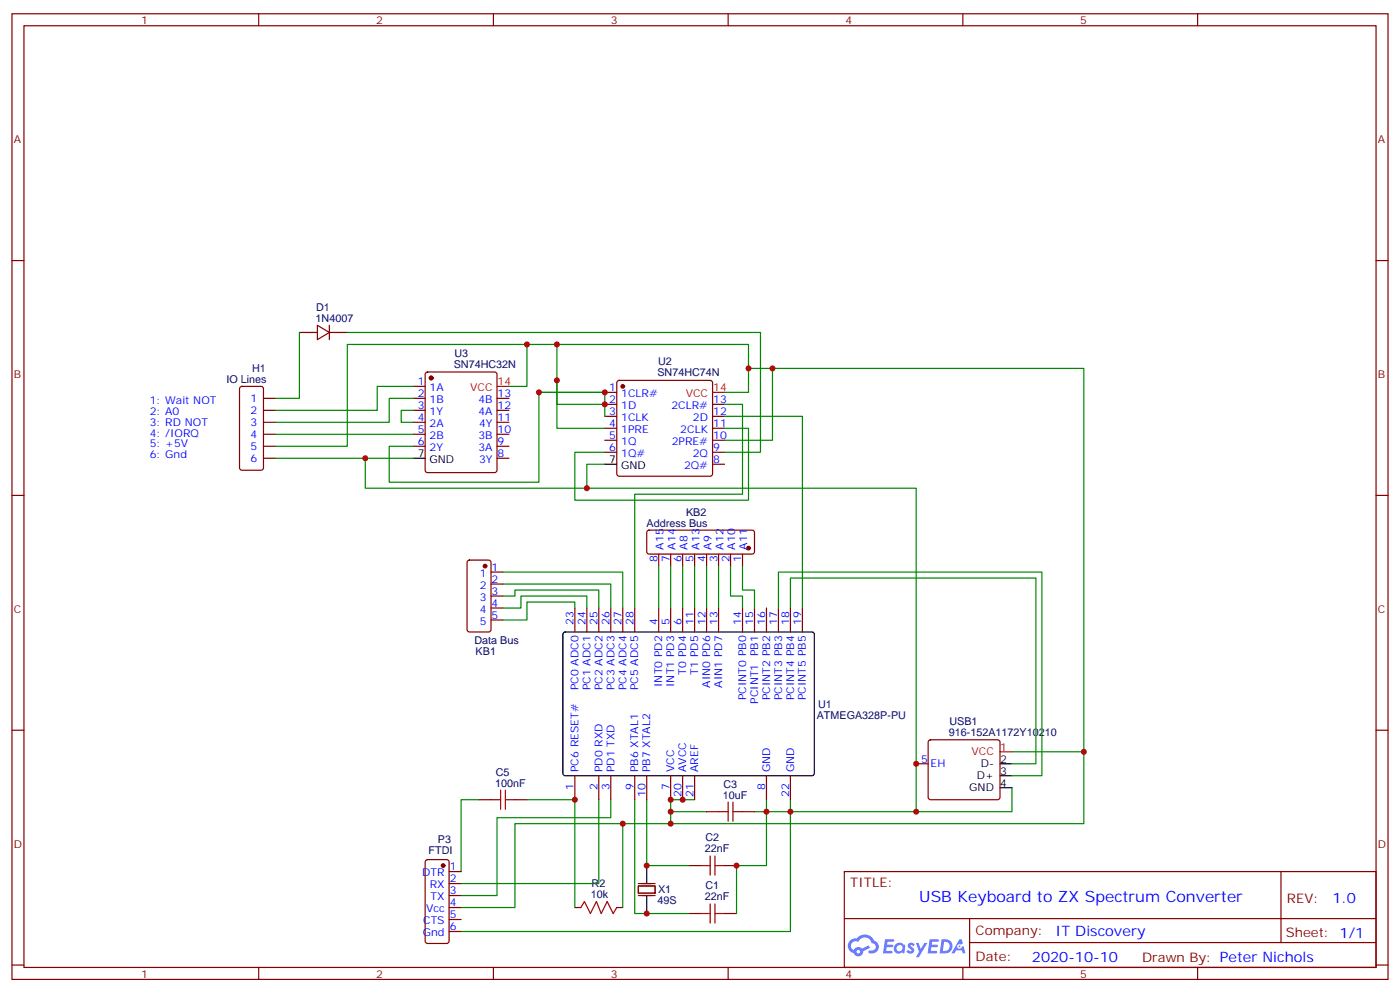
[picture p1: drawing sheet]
<svg xmlns="http://www.w3.org/2000/svg" width="412mm" height="292mm" viewBox="0 0 412 292" stroke-linecap="round" stroke-linejoin="round" font-family="sans-serif">
<g fill="none" stroke="#870000" stroke-width=".35">
<path d="M3.5 4.1h405.4v284.3h-405.4zM7.1 7.6h398.2v277.3h-398.2zM76.2 4.1v3.5M145.3 4.1v3.5M214.5 4.1v3.5M283.6 4.1v3.5M352.8 4.1v3.5M3.5 76.7h3.6M405.3 76.7h3.6M3.5 145.9h3.6M405.3 145.9h3.6M3.5 215h3.6"/>
<path d="M405.3 215h3.6M248.7 256.6h156.6v28.3h-156.6zM377.3 256.7v20.8M248.7 270.5h156.5M285.6 277.5h119.6M285.6 270.5v14.1M3.5 284.2h3.6M76.2 284.9v3.5M145.3 284.9v3.5M214.5 284.9v3.5M283.6 284.9v3.5M352.8 284.9v3.5"/>
<path d="M405.3 284.2h3.6"/>
</g>
<g fill="#5487ff">
<path d="M267.7 277.8a1.22 1.22 0 0 1 1.7 .3l-.4 .6a.47 .47 0 0 0-.3-.4 .47 .47 0 0 0-.5 .1l.1 .3a1.14 1.14 0 0 1 .8 1.7 1.14 1.14 0 0 1-1.9 0l-.2-.2 .5-.5 .7 .4a.29 .29 0 0 0 .3-.2 .29 .29 0 0 0-.2-.4 1.04 1.04 0 0 1-.6-1.7z"/>
<path d="M260.7 276.6h2.4l.3 .2-.2 .5h-1.8l-.1 .9h1.5l.3 .3-.3 .4h-1.6l-.2 1.1 1.7 .1 .2 .3-.2 .3h-2.6z"/>
<path d="M273.8 276.6h2.4l.3 .2-.1 .5h-1.8l-.2 .9h1.6l.3 .3-.4 .4h-1.6l-.1 1.1 1.7 .1 .2 .3-.2 .3h-2.6z"/>
<path d="M282.6 276.6h.7l.3 1.2-.6 .3a.69 .69 0 0 0-1 .3 .69 .69 0 0 0 .4 1 .69 .69 0 0 0 .9-.6l.5-.3 .6 2.2h-.8l-.2-.9h-1.8l-.5 .9h-.8z"/>
<path d="M269.8 277.7h.8l.6 1.8 1.1-1.8h.9l-2.6 4.1h-.8l.9-1.5z"/>
<path d="M277.4 276.6l-.6 4.1h1.3a2.11 2.11 0 0 0 2.5-2.1 2.11 2.11 0 0 0-2.5-2zM278.1 277.3a1.39 1.39 0 0 1 1.7 1.4 1.39 1.39 0 0 1-1.8 1.3h-.3z"/>
<path d="M263.7 278.2a1.54 1.54 0 0 0-.1 2.1 1.54 1.54 0 0 0 2.2 .2l.6 .2 .3-2.3-.2-.2-.4-.1a1.49 1.49 0 0 0-2.4 .1zM264 279.2a.94 .94 0 0 1 1.8 0 .94 .94 0 0 1-1.8 0z"/>
<path d="M250.4 276.9a2.18 2.18 0 0 0 1.1 3.8 1.44 1.44 0 0 0 1.6 .9 1.44 1.44 0 0 0 1.2-1.5l2-1-.5-.7-1.9 .9a1.47 1.47 0 0 0-2.4 .5 1.39 1.39 0 0 1-.7-2 1.39 1.39 0 0 1 2-.4 2.12 2.12 0 0 1 2.2-1.3 2.12 2.12 0 0 1 1.9 1.6 1.14 1.14 0 0 1 1.1 1.5 1.14 1.14 0 0 1-1.7 .7 .43 .43 0 0 0-.5 .3 .43 .43 0 0 0 .4 .5 1.98 1.98 0 0 0 2.5-1.2 1.98 1.98 0 0 0-1.2-2.5 3.1 3.1 0 0 0-5.3-.7l-.9 .1zM252.3 280.2a.55 .55 0 0 1 1.1 0 .55 .55 0 0 1-1.1 0z"/>
<circle cx="282.6" cy="278.7" r=".26"/>
</g>
<g fill="none" stroke="#008700" stroke-width=".35">
<path d="M88.2 97.9v19.4h-7.1M102.3 97.9h121.7v35.3h-10.6M121.7 113.8h-10.6v7h-30M121.7 117.3h-7v7.1h-33.6M149.9 113.8h5.3v-12.4h-52.9v30h-21.2M155.2 101.4h65.3v14.1h-7.1M158.7 115.5h19.5v7.1M164 101.4v17.7h14.2M164 112v14.1h14.2M178.2 115.5h-19.5v26.5h-44v-10.6h7M213.4 119.1h5.3v26.4h-31.7v33.5M220.5 108.5h98.8v112.9"/>
<path d="M227.5 108.5v21.1h-14.1M81.1 134.9h40.6M81.1 127.9h40.6M107.6 134.9v8.9h65.3M121.7 120.8h-3.5v3.6h3.5M178.2 136.7h-5.3v7.1h97v95.2M213.4 126.1h7.1v21.2h-51.2v-14.1h8.9M213.4 122.6h23v56.4M148.2 168.5h35.2v10.5M148.2 172h31.7v7M148.2 175.5h3.5v-1.8h24.7v5.3M148.2 179h5.3v-3.5h19.4v3.5"/>
<path d="M169.3 179v-1.7h-14.1v5.3h-7M194 166.7v12.3M197.6 166.7v12.3M201.1 166.7v12.3M204.6 166.7v12.3M208.1 166.7v12.3M211.7 166.7v12.3M215.2 166.7v8.8h3.5v3.5M218.7 166.7v7h3.5v5.3M229.3 179v-10.5h77.6v59.9h-8.8M232.8 179v-8.8h72.4v54.7h-7.1M141.1 235.5h-5.3v21.1"/>
<path d="M155.2 235.5h14.1v31.7M176.4 235.5v24.7h-40.6M179.9 235.5v5.3h-33.5v22.9h-10.6M187 235.5v33.5h15.8M190.5 235.5v19.4h12.3M197.6 239h10.5M222.2 239h3.6v15.9h-8.8v14.1M225.8 235.5v3.5h7v-3.5M298.1 232v7h-65.3v35.3h-97M298.1 221.4h21.2v21.1h-121.7v-7h7M183.4 242.5h-31.7v24.7h-15.9M197.6 242.5h-14.2v24.7"/>
</g>
<g fill="none" stroke="#870000" stroke-width=".35">
<path d="M88.2 97.9h5.3M93.5 95.8l3.5 2.1-3.5 2.1zM97 95.8v4.2M97 97.9h5.3M70.8 114l.5-.2h5.6l.7 .4v23.6l-.5 .6-5.8 .1-.7-.5v-23.5zM77.6 117.3h3.5M121.7 113.8h3.5M121.7 117.3h3.5M125.5 109.7l.4-.2h19.8l.5 .2 .2 .5v28.3l-.2 .5-.5 .2h-19.8l-.5-.3-.2-.4v-28.3zM146.4 117.3h3.5M178.2 115.5h3.5M178.2 119.1h3.5"/>
<path d="M181.9 112.2l.5-.2h26.8l.5 .2 .2 .5v26.8l-.2 .5-.5 .2h-26.8l-.5-.2-.2-.5v-26.8zM209.9 119.1h3.5M77.6 120.8h3.5M77.6 124.4h3.5M77.6 127.9h3.5M77.6 131.4h3.5M77.6 134.9h3.5M121.7 120.8h3.5M121.7 124.4h3.5M121.7 127.9h3.5M121.7 131.4h3.5M146.4 120.8h3.5"/>
<path d="M146.4 124.4h3.5M146.4 127.9h3.5M146.4 131.4h3.5M146.4 134.9h3.5M178.2 122.6h3.5M178.2 126.1h3.5M178.2 129.6h3.5M178.2 133.2h3.5M209.9 122.6h3.5M209.9 126.1h3.5M209.9 129.6h3.5M209.9 133.2h3.5"/>
<path d="M209.9 136.7h3.5M190.7 156.3l.5-.2h30.3l.5 .2 .2 .5v5.7l-.2 .5-.5 .2h-30.3l-.5-.3-.2-.4v-5.7zM137.8 165.1l.5-.2h5.6l.7 .5v20l-.4 .6-5.9 .1-.7-.5v-20zM144.6 179h3.6M144.6 175.5h3.6M144.6 172h3.6M144.6 168.5h3.6M169.3 179v7.1M172.9 179v7.1M176.4 179v7.1M179.9 179v7.1M183.4 179v7.1"/>
<path d="M187 179v7.1M194 163.2v3.5M194 179v7.1M197.6 163.2v3.5M197.6 179v7.1M201.1 163.2v3.5M201.1 179v7.1M204.6 163.2v3.5M204.6 179v7.1M208.1 163.2v3.5M208.1 179v7.1M211.7 163.2v3.5"/>
<path d="M211.7 179v7.1M215.2 163.2v3.5M218.7 163.2v3.5M218.7 179v7.1M222.2 179v7.1M225.8 179v7.1M229.3 179v7.1M232.8 179v7.1M236.4 179v7.1M144.6 182.6h3.6M273.6 218l.5-.2h19.8l.5 .2 .2 .5v16.3l-.3 .5-.4 .2h-19.8l-.5-.3-.2-.4v-16.3zM141.1 235.5h3.5"/>
<path d="M151.7 235.5h3.5M169.3 228.4v7.1M176.4 228.4v7.1M179.9 228.4v7.1M187 228.4v7.1M190.5 228.4v7.1M197.6 228.4v7.1M201.1 228.4v7.1M204.6 228.4v7.1M208.1 239h3.6M218.7 239h3.5M225.8 228.4v7.1"/>
<path d="M232.8 228.4v7.1M269.9 224.9h3.5M125.5 253.3l.4-.2h5.7l.6 .4 .1 23.6-.5 .7h-5.9l-.6-.4-.1-23.6zM132.3 256.6h3.5M202.8 254.9h3.6M213.4 254.9h3.6M132.3 267.2h3.5M132.3 260.2h3.5M132.3 263.7h3.5M132.3 270.8h3.5M132.3 274.3h3.5M169.3 267.2h1.8"/>
<path d="M181.7 267.2h1.7M202.8 269h3.6M213.4 269h3.6"/>
</g>
<path d="M121.7 134.9h3.5M178.2 136.7h3.5M166 186.3l.5-.2h73l.4 .7-.1 41.2-.6 .4h-73l-.4-.7v-40.9zM294.6 232h3.5M294.6 228.4h3.5M294.6 224.9h3.5M190.5 254.9v5.3M190.5 263.7v5.3" fill="none" stroke="#000" stroke-width=".35"/>
<path d="M146.4 113.8h3.5M209.9 115.5h3.5M294.6 221.4h3.5" fill="none" stroke="#f00" stroke-width=".35"/>
<g fill="none" stroke="#a10000" stroke-width=".35">
<path d="M144.6 235.5h2.9M147.5 232.7v5.6M148.9 235.5h2.8M148.9 232.7v5.6M211.7 239h2.8M214.5 236.2v5.6M215.9 239h2.8M215.9 236.2v5.6M206.4 254.9h2.8M209.2 252.1v5.6M210.6 252.1v5.6M210.6 254.9h2.8"/>
<path d="M171.1 267.2l1.1-1.7 1.7 3.5 1.8-3.5 1.4 3.5 1.8-3.5 1.7 3.5 1.1-1.8M206.4 269h2.8M209.2 266.2v5.6M210.6 269h2.8M210.6 266.2v5.6"/>
</g>
<g fill="#870000" stroke="#870000" stroke-width=".35">
<circle cx="130.5" cy="254.9" r=".53"/>
<circle cx="142.9" cy="166.7" r=".53"/>
<circle cx="220.5" cy="161.4" r=".53"/>
<circle cx="183.4" cy="113.8" r=".53"/>
<circle cx="127" cy="111.3" r=".53"/>
</g>
<path d="M188 260.9h5v2.1h-5zM188 260.2h5M188 263.7h5" fill="none" stroke="#871200" stroke-width=".35"/>
<g fill="#c00">
<circle cx="269.9" cy="239" r=".88"/>
<circle cx="197.6" cy="235.5" r=".88"/>
<circle cx="197.6" cy="242.5" r=".88"/>
<circle cx="197.6" cy="239" r=".88"/>
<circle cx="217" cy="254.9" r=".88"/>
<circle cx="201.1" cy="235.5" r=".88"/>
<circle cx="169.3" cy="235.5" r=".88"/>
<circle cx="183.4" cy="242.5" r=".88"/>
<circle cx="225.8" cy="239" r=".88"/>
<circle cx="190.5" cy="269" r=".88"/>
<circle cx="190.5" cy="254.9" r=".88"/>
<circle cx="232.8" cy="239" r=".88"/>
<circle cx="319.3" cy="221.4" r=".88"/>
<circle cx="164" cy="112" r=".88"/>
<circle cx="158.8" cy="115.5" r=".88"/>
<circle cx="227.5" cy="108.5" r=".88"/>
<circle cx="178.2" cy="115.5" r=".88"/>
<circle cx="178.2" cy="119.1" r=".88"/>
<circle cx="172.9" cy="143.8" r=".88"/>
<circle cx="107.6" cy="134.9" r=".88"/>
<circle cx="220.5" cy="108.5" r=".88"/>
<circle cx="164" cy="101.4" r=".88"/>
<circle cx="155.2" cy="101.4" r=".88"/>
<circle cx="269.9" cy="224.9" r=".88"/>
</g>
<text font-size="4.6" fill="#00f" x="270.8" y="265.7">USB Keyboard to ZX Spectrum Converter</text>
<g font-size="4.2" fill="#00f">
<text x="392.5" y="265.9">1.0</text>
<text x="310.9" y="275.5">IT Discovery</text>
<text x="304" y="283.3">2020-10-10</text>
</g>
<g font-size="3.9" fill="#800">
<text x="250.5" y="261.2">TITLE:</text>
<text x="379.1" y="265.9">REV:</text>
<text x="287.4" y="275.4">Company:</text>
<text x="378.7" y="276">Sheet: 1/1</text>
<text x="287.4" y="283.1">Date:</text>
<text x="336.4" y="283.2">Drawn By: Peter Nichols</text>
</g>
<g font-size="3.2" fill="#800">
<text x="41.6" y="7.1">1</text>
<text x="110.8" y="7.1">2</text>
<text x="179.9" y="7.1">3</text>
<text x="249.1" y="7.1">4</text>
<text x="318.2" y="7.1">5</text>
<text x="4.1" y="42.2">A</text>
<text x="405.9" y="42.2">A</text>
<text x="4.1" y="111.3">B</text>
<text x="405.9" y="111.3">B</text>
<text x="4.1" y="180.4">C</text>
<text x="405.9" y="180.4">C</text>
<text x="4.1" y="249.6">D</text>
<text x="405.9" y="249.6">D</text>
<text x="41.6" y="287.9">1</text>
<text x="110.8" y="287.9">2</text>
<text x="179.9" y="287.9">3</text>
<text x="249.1" y="287.9">4</text>
<text x="318.2" y="287.9">5</text>
</g>
<g font-size="3.2" fill="#000080">
<text x="93" y="94.7">1N4007</text>
<text x="93.1" y="91.5">D1</text>
<text x="133.9" y="105.2">U3</text>
<text x="193.9" y="107.5">U2</text>
<text x="66.7" y="112.7">IO Lines</text>
<text x="74.2" y="109.4">H1</text>
<text x="133.7" y="108.5">SN74HC32N</text>
<text x="193.6" y="110.8">SN74HC74N</text>
<text x="190.5" y="155">Address Bus</text>
<text x="202.1" y="151.9">KB2</text>
<text x="139.8" y="189.6">Data Bus</text>
<text x="140.1" y="192.8">KB1</text>
<text x="241" y="208.4">U1</text>
<text x="240.6" y="211.7">ATMEGA328P-PU</text>
<text x="279.7" y="213.4">USB1</text>
<text x="279.5" y="216.6">916-152A1172Y10210</text>
<text x="145.9" y="231.6">100nF</text>
<text x="146.1" y="228.4">C5</text>
<text x="213.1" y="232">C3</text>
<text x="212.9" y="235.1">10uF</text>
<text x="126.2" y="251.5">FTDI</text>
<text x="129" y="248.2">P3</text>
<text x="207.6" y="251">22nF</text>
<text x="207.8" y="247.7">C2</text>
<text x="174.3" y="261.1">R2</text>
<text x="193.9" y="263.1">X1</text>
<text x="207.8" y="261.8">C1</text>
<text x="174.1" y="264.4">10k</text>
<text x="193.7" y="266.3">49S</text>
<text x="207.6" y="265.1">22nF</text>
</g>
<g font-size="3.2" fill="#00f">
<text x="123" y="113.4">1</text>
<text x="44.1" y="119.1">1: Wait NOT</text>
<text x="73.8" y="118.4">1</text>
<text x="123" y="116.9">2</text>
<text x="126.5" y="115.2">1A</text>
<text x="126.5" y="118.7">1B</text>
<text x="140.9" y="118.7">4B</text>
<text x="146.6" y="116.9">13</text>
<text x="179.5" y="115.2">1</text>
<text x="179.5" y="118.7">2</text>
<text x="183" y="116.9">1CLR#</text>
<text x="210.1" y="118.7">13</text>
<text x="44.1" y="122.2">2: A0</text>
<text x="44.1" y="125.4">3: RD NOT</text>
<text x="73.8" y="121.9">2</text>
<text x="73.8" y="125.4">3</text>
<text x="123" y="120.5">3</text>
<text x="123" y="124">4</text>
<text x="126.5" y="122.2">1Y</text>
<text x="126.5" y="125.8">2A</text>
<text x="140.9" y="122.2">4A</text>
<text x="141.1" y="125.8">4Y</text>
<text x="146.6" y="124">11</text>
<text x="146.6" y="120.5">12</text>
<text x="179.5" y="122.2">3</text>
<text x="179.5" y="125.8">4</text>
<text x="183" y="120.5">1D</text>
<text x="183" y="124">1CLK</text>
<text x="197.8" y="120.5">2CLR#</text>
<text x="204.1" y="124">2D</text>
<text x="210.1" y="125.8">11</text>
<text x="210.1" y="122.2">12</text>
<text x="44.1" y="128.6">4: /IORQ</text>
<text x="44.1" y="131.8">5: +5V</text>
<text x="73.8" y="128.9">4</text>
<text x="123" y="127.5">5</text>
<text x="123" y="131.1">6</text>
<text x="126.5" y="129.3">2B</text>
<text x="140.9" y="129.3">3B</text>
<text x="146.6" y="131.1">9</text>
<text x="146.6" y="127.5">10</text>
<text x="179.5" y="129.3">5</text>
<text x="183" y="127.5">1PRE</text>
<text x="183" y="131.1">1Q</text>
<text x="197.9" y="131.1">2PRE#</text>
<text x="200.4" y="127.5">2CLK</text>
<text x="210.1" y="129.3">10</text>
<text x="44.1" y="134.9">6: Gnd</text>
<text x="73.8" y="132.5">5</text>
<text x="73.8" y="136">6</text>
<text x="126.5" y="132.8">2Y</text>
<text x="140.9" y="132.8">3A</text>
<text x="141.1" y="136.3">3Y</text>
<text x="146.6" y="134.6">8</text>
<text x="179.5" y="132.8">6</text>
<text x="183" y="134.6">1Q#</text>
<text x="204.1" y="134.6">2Q</text>
<text x="210.1" y="136.3">8</text>
<text x="210.1" y="132.8">9</text>
<text x="201.5" y="138.1">2Q#</text>
<text x="195.4" y="161.9" transform="rotate(-90 195.4 161.9)">A15</text>
<text x="199" y="161.9" transform="rotate(-90 199 161.9)">A14</text>
<text x="202.5" y="161.9" transform="rotate(-90 202.5 161.9)">A8</text>
<text x="206" y="161.9" transform="rotate(-90 206 161.9)">A13</text>
<text x="209.5" y="161.9" transform="rotate(-90 209.5 161.9)">A9</text>
<text x="213.1" y="161.9" transform="rotate(-90 213.1 161.9)">A12</text>
<text x="216.6" y="161.9" transform="rotate(-90 216.6 161.9)">A10</text>
<text x="220.1" y="161.9" transform="rotate(-90 220.1 161.9)">A11</text>
<text x="193.7" y="165.4" transform="rotate(-90 193.7 165.4)">8</text>
<text x="197.2" y="165.4" transform="rotate(-90 197.2 165.4)">7</text>
<text x="200.7" y="165.4" transform="rotate(-90 200.7 165.4)">6</text>
<text x="204.3" y="165.4" transform="rotate(-90 204.3 165.4)">5</text>
<text x="207.8" y="165.4" transform="rotate(-90 207.8 165.4)">4</text>
<text x="211.3" y="165.4" transform="rotate(-90 211.3 165.4)">3</text>
<text x="214.8" y="165.4" transform="rotate(-90 214.8 165.4)">2</text>
<text x="218.4" y="165.4" transform="rotate(-90 218.4 165.4)">1</text>
<text x="141.3" y="173.4">2</text>
<text x="141.3" y="169.9">1</text>
<text x="144.8" y="171.6">2</text>
<text x="144.8" y="168.1">1</text>
<text x="141.3" y="176.9">3</text>
<text x="144.8" y="178.7">4</text>
<text x="144.8" y="175.2">3</text>
<text x="141.3" y="184">5</text>
<text x="141.3" y="180.4">4</text>
<text x="144.8" y="182.2">5</text>
<text x="169" y="184" transform="rotate(-90 169 184)">23</text>
<text x="172.5" y="184" transform="rotate(-90 172.5 184)">24</text>
<text x="176" y="184" transform="rotate(-90 176 184)">25</text>
<text x="179.6" y="184" transform="rotate(-90 179.6 184)">26</text>
<text x="183.1" y="184" transform="rotate(-90 183.1 184)">27</text>
<text x="186.6" y="184" transform="rotate(-90 186.6 184)">28</text>
<text x="193.7" y="184" transform="rotate(-90 193.7 184)">4</text>
<text x="197.2" y="184" transform="rotate(-90 197.2 184)">5</text>
<text x="200.7" y="184" transform="rotate(-90 200.7 184)">6</text>
<text x="204.3" y="184" transform="rotate(-90 204.3 184)">11</text>
<text x="207.8" y="184" transform="rotate(-90 207.8 184)">12</text>
<text x="211.3" y="184" transform="rotate(-90 211.3 184)">13</text>
<text x="218.4" y="184" transform="rotate(-90 218.4 184)">14</text>
<text x="221.9" y="184" transform="rotate(-90 221.9 184)">15</text>
<text x="225.4" y="184" transform="rotate(-90 225.4 184)">16</text>
<text x="229" y="184" transform="rotate(-90 229 184)">17</text>
<text x="232.5" y="184" transform="rotate(-90 232.5 184)">18</text>
<text x="236" y="184" transform="rotate(-90 236 184)">19</text>
<text x="223.3" y="193.3" transform="rotate(-90 223.3 193.3)">PB1</text>
<text x="170.4" y="203.3" transform="rotate(-90 170.4 203.3)">PC0 ADC0</text>
<text x="173.9" y="203.3" transform="rotate(-90 173.9 203.3)">PC1 ADC1</text>
<text x="177.4" y="203.3" transform="rotate(-90 177.4 203.3)">PC2 ADC2</text>
<text x="181" y="203.3" transform="rotate(-90 181 203.3)">PC3 ADC3</text>
<text x="184.5" y="203.3" transform="rotate(-90 184.5 203.3)">PC4 ADC4</text>
<text x="188" y="203.3" transform="rotate(-90 188 203.3)">PC5 ADC5</text>
<text x="195.1" y="202.3" transform="rotate(-90 195.1 202.3)">INT0 PD2</text>
<text x="198.6" y="202.3" transform="rotate(-90 198.6 202.3)">INT1 PD3</text>
<text x="202.1" y="198.6" transform="rotate(-90 202.1 198.6)">T0 PD4</text>
<text x="205.7" y="198.6" transform="rotate(-90 205.7 198.6)">T1 PD5</text>
<text x="209.2" y="202.5" transform="rotate(-90 209.2 202.5)">AIN0 PD6</text>
<text x="212.7" y="202.5" transform="rotate(-90 212.7 202.5)">AIN1 PD7</text>
<text x="219.8" y="206.2" transform="rotate(-90 219.8 206.2)">PCINT0 PB0</text>
<text x="223.3" y="207.3" transform="rotate(-90 223.3 207.3)">PCINT1</text>
<text x="226.8" y="206.2" transform="rotate(-90 226.8 206.2)">PCINT2 PB2</text>
<text x="230.4" y="206.2" transform="rotate(-90 230.4 206.2)">PCINT3 PB3</text>
<text x="233.9" y="206.2" transform="rotate(-90 233.9 206.2)">PCINT4 PB4</text>
<text x="237.4" y="206.2" transform="rotate(-90 237.4 206.2)">PCINT5 PB5</text>
<text x="170.4" y="227.4" transform="rotate(-90 170.4 227.4)">PC6 RESET#</text>
<text x="177.4" y="227.4" transform="rotate(-90 177.4 227.4)">PD0 RXD</text>
<text x="181" y="227.4" transform="rotate(-90 181 227.4)">PD1 TXD</text>
<text x="188" y="227.4" transform="rotate(-90 188 227.4)">PB6 XTAL1</text>
<text x="191.6" y="227.4" transform="rotate(-90 191.6 227.4)">PB7 XTAL2</text>
<text x="198.6" y="227.4" transform="rotate(-90 198.6 227.4)">VCC</text>
<text x="202.1" y="227.4" transform="rotate(-90 202.1 227.4)">AVCC</text>
<text x="205.7" y="227.4" transform="rotate(-90 205.7 227.4)">AREF</text>
<text x="226.8" y="227.4" transform="rotate(-90 226.8 227.4)">GND</text>
<text x="233.9" y="227.4" transform="rotate(-90 233.9 227.4)">GND</text>
<text x="271.4" y="224.5">5</text>
<text x="274.1" y="226">EH</text>
<text x="169" y="232.6" transform="rotate(-90 169 232.6)">1</text>
<text x="176" y="232.6" transform="rotate(-90 176 232.6)">2</text>
<text x="179.6" y="232.6" transform="rotate(-90 179.6 232.6)">3</text>
<text x="186.6" y="232.6" transform="rotate(-90 186.6 232.6)">9</text>
<text x="197.2" y="232.6" transform="rotate(-90 197.2 232.6)">7</text>
<text x="225.4" y="232.6" transform="rotate(-90 225.4 232.6)">8</text>
<text x="190.1" y="234.6" transform="rotate(-90 190.1 234.6)">10</text>
<text x="200.7" y="234.6" transform="rotate(-90 200.7 234.6)">20</text>
<text x="204.3" y="234.6" transform="rotate(-90 204.3 234.6)">21</text>
<text x="232.5" y="234.6" transform="rotate(-90 232.5 234.6)">22</text>
<text x="132.5" y="256.3">1</text>
<text x="124.4" y="258.1">DTR</text>
<text x="126.6" y="261.6">RX</text>
<text x="132.5" y="259.8">2</text>
<text x="132.5" y="263.3">3</text>
<text x="125.5" y="268.6">Vcc</text>
<text x="126.9" y="265.1">TX</text>
<text x="132.5" y="266.9">4</text>
<text x="124.5" y="275.7">Gnd</text>
<text x="124.6" y="272.2">CTS</text>
<text x="132.5" y="270.4">5</text>
<text x="132.5" y="273.9">6</text>
</g>
<g font-size="3.2" fill="#f00">
<text x="146.6" y="113.4">14</text>
<text x="138.5" y="115.2">VCC</text>
<text x="202" y="116.9">VCC</text>
<text x="210.1" y="115.2">14</text>
<text x="294.6" y="221">1</text>
<text x="286.2" y="222.4">VCC</text>
</g>
<g font-size="3.2">
<text x="123" y="134.6">7</text>
<text x="126.5" y="136.3">GND</text>
<text x="179.5" y="136.3">7</text>
<text x="183" y="138.1">GND</text>
<text x="288.9" y="226">D-</text>
<text x="294.6" y="224.5">2</text>
<text x="285.5" y="233">GND</text>
<text x="287.8" y="229.5">D+</text>
<text x="294.6" y="231.6">4</text>
<text x="294.6" y="228.1">3</text>
</g>
</svg>
